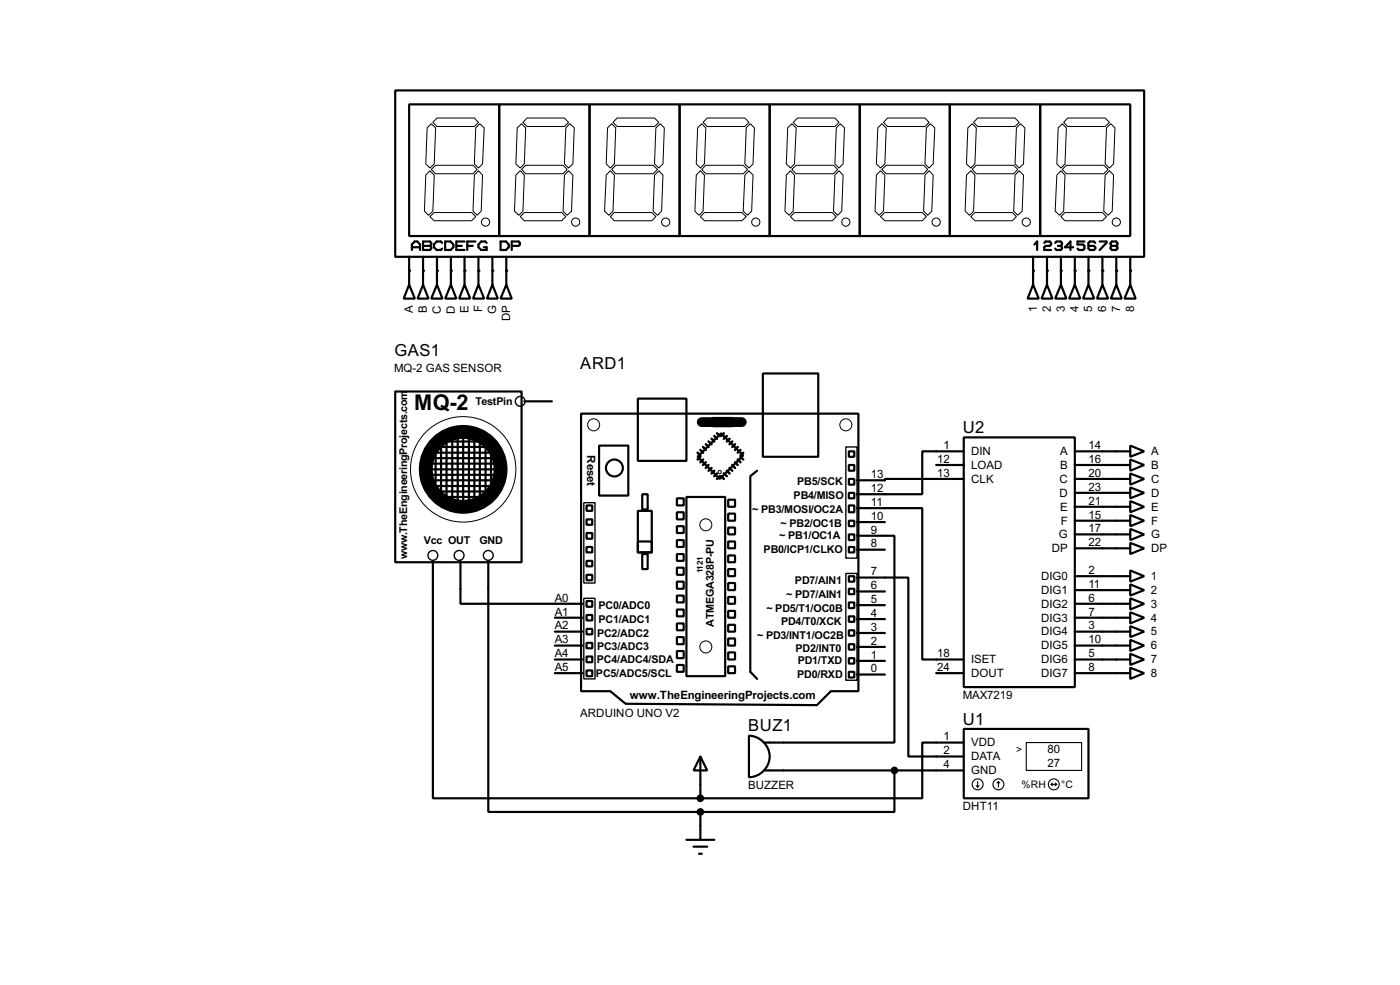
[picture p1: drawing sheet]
<svg xmlns="http://www.w3.org/2000/svg" width="256mm" height="180mm" viewBox="0 0 256 180" stroke-linecap="round" stroke-linejoin="round" font-family="sans-serif">
<g fill="none" stroke="#000" stroke-width=".4">
<path d="M72.4 16.6h137.2v30.4h-137.2zM75 19.1h16.5v24.1h-16.5zM91.5 19.1h16.5v24.1h-16.5zM108 19.1h16.5v24.1h-16.5zM124.5 19.1h16.5v24.1h-16.5zM141 19.1h16.5v24.1h-16.5zM157.5 19.1h16.5v24.1h-16.5zM174 19.1h16.6v24.1h-16.6zM190.6 19.1h16.5v24.1h-16.5zM75 52.1l1 2.6h-2zM75 47v5.1M75.5 45.8v-1l.5-.6h.5l.5 .6v1"/>
<path d="M75.5 45.3h1.5M77.5 52.1l1 2.6h-2zM77.5 44.2h1.3l.2 .3v.3l-.2 .2 .2 .3v.2l-.2 .3h-1.3zM77.5 47v5.1M77.5 45h1.3M80.1 52.1l1 2.6h-2.1zM80.1 47v5.1M81 44.5l-.2-.3h-.8l-.5 .6v.5l.5 .5h.8l.2-.3M81.6 44.2h1l.5 .6v.5l-.5 .5h-1zM82.6 52.1l1 2.6h-2zM82.6 47v5.1M83.6 45h1"/>
<path d="M85.1 52.1l1.1 2.6h-2.1zM85.1 47v5.1M85.1 44.2h-1.5v1.6h1.5M85.6 45h1M87.1 44.2h-1.5v1.6M87.7 52.1l1 2.6h-2zM87.7 47v5.1M89.2 44.5l-.3-.3h-.7l-.5 .6v.5l.5 .5h1v-.5h-.5M90.2 52.1l1 2.6h-2zM90.2 47v5.1M91.7 44.2h1l.5 .6v.5l-.5 .5h-1zM92.8 52.1l1 2.6h-2.1z"/>
<path d="M92.8 47v5.1M93.8 45h1.2l.3-.2v-.3l-.3-.3h-1.2v1.6M189.3 52.1l1 2.6h-2zM189.3 47v5.1M189.5 44.8l.5-.6v1.6M191.3 44.5l.3-.3h.7l.3 .3v.3l-.3 .2h-.7l-.3 .3v.5h1.3M191.8 52.1l1 2.6h-2zM191.8 47v5.1M193.3 44.5l.3-.3h.7l.3 .3v.3l-.3 .2M193.8 45h.5M194.3 45l.3 .3v.2l-.3 .3h-.7l-.3-.3M194.4 52.1l1 2.6h-2.1z"/>
<path d="M194.4 47v5.1M196.6 45.3h-1.5l1-1.1v1.6M196.9 52.1l1 2.6h-2zM196.9 47v5.1M198.7 44.2h-1.3v.6h1l.3 .2v.5l-.3 .3h-.7l-.3-.3M199.4 52.1l1.1 2.6h-2.1zM199.4 47v5.1M200.7 44.5l-.3-.3h-.7l-.3 .3v1l.3 .3h.7l.3-.3v-.2l-.3-.3h-1M201.5 44.2h1.2v.3l-1.2 1.3M202 52.1l1 2.6h-2zM202 47v5.1M203.7 45l-.2-.2v-.3l.2-.3h.8l.2 .3v.3l-.2 .2"/>
<path d="M203.7 45l-.2 .3v.2l.2 .3h.8l.2-.3v-.2l-.2-.3M203.7 45h.8M204.5 52.1l1 2.6h-2zM204.5 47v5.1M207.1 52.1l1 2.6h-2.1zM207.1 47v5.1M72.4 71.7h23.2v31.2h-23.2zM82.9 79.8v11.9M83.9 79.8v12.2M84.9 79.8v12.2M85.9 79.8v12.2M96.1 73.5h5"/>
<path d="M106.5 75.7h50.8v50.8h-5.1l-2.5 2.6-35.1-.3-2.8-2.3h-5.3zM116.9 73h8.9v11.4h-8.9zM130.6 76.5h3.6v1.5h-3.6zM132.1 79.3l4.1 4.1-4.3 4.3-4.1-4.1zM139.8 68.4h10.1v15.2h-10.1zM78.3 83.9h12.2M78.8 85.9h12.7M78.8 84.9h12.4M78.8 86.9h12.4M79 87.9h11.7M79 82.9h11.5M79 81.8h10.5"/>
<path d="M79.6 89h11.4M79.8 82.6v5.8M80.1 90h9.6M80.6 80.8h8.1M80.8 81.1v9.4M80.8 91h7.6M81.8 80.6v10.6M86.9 80.1v11.6M87.9 80.6v10.6M89 81.8v8.7M90 82.4v7.1M107.5 95.1h1v1h-1z"/>
<path d="M107.5 97.6h1v1h-1zM107.5 92.5h1v1h-1zM109.8 81.6h5.3v9.1h-5.3zM116.9 93.5h2.5v7.6h-2.5zM116.9 99.1h2.5v2h-2.5zM117.7 90.5h1v2.8h-1zM124 91.2h1.3v1.3h-1.3zM124 93.8h1.3v1.3h-1.3zM124 96.3h1.3v1.3h-1.3zM124 98.9h1.3v1.2h-1.3zM125.8 91h7.1v32.8h-7.1zM133.4 91.5h1.3v1.3h-1.3z"/>
<path d="M133.4 94h1.3v1.3h-1.3zM133.4 96.6h1.3v1.2h-1.3zM133.4 99.1h1.3v1.3h-1.3zM137.5 87.4v35.6l1.2 1.3M138.7 86.2l-1.2 1M155.5 82.6h1v1h-1zM155.5 87.7h1v1h-1zM155.5 90.2h1v1h-1zM155.5 92.5h1v1.3h-1zM155.5 95.3h1v1h-1zM155.5 97.8h1v1.1h-1zM155.5 85.1h1v1.1h-1z"/>
<path d="M157 93h12v27.7h7.6M157 98.1h6.9v37.8h-23.9M157 95.6h5.1M171.5 85.1h5.1M176.6 80.1h20.3v45.7h-20.3zM176.6 82.6h-7.6v7.9h-12M176.6 87.7h-14.5v.2h-5.1M196.9 82.6h10.2M196.9 85.1h10.2M196.9 87.7h10.2M196.9 90.2h10.2M196.9 92.8h10.2"/>
<path d="M196.9 95.3h10.2M196.9 97.8h10.2M207.1 81.6l2.5 1-2.5 1zM207.1 89.2l2.5 1-2.5 1zM207.1 91.7l2.5 1.1-2.5 1zM207.1 96.8l2.5 1-2.5 1.1zM207.1 94.3l2.5 1-2.5 1zM207.1 99.4l2.5 1-2.5 1zM207.1 86.7l2.5 1-2.5 1zM207.1 84.1l2.5 1-2.5 1.1zM79.3 102.7v43.4h49M84.4 102.7v7.8h22.3"/>
<path d="M89.5 102.7v45.9h38.8M101.7 113.1h5M101.7 115.6h5M101.7 118.2h5M107.5 100.1h1v1h-1zM107.5 105.2h1v1h-1zM107.5 102.7h1v1h-1zM107.5 110h1v1.1h-1zM107.5 112.6h1v1h-1zM107.5 115.1h1v1h-1zM107.5 117.7h1v1h-1zM117.7 101.4h1v2.8h-1z"/>
<path d="M124 101.4h1.3v1.3h-1.3zM124 103.9h1.3v1.3h-1.3zM124 106.5h1.3v1.3h-1.3zM124 109h1.3v1.3h-1.3zM124 111.6h1.3v1.2h-1.3zM124 114.1h1.3v1.3h-1.3zM124 116.6h1.3v1.3h-1.3zM124 119.2h1.3v1.3h-1.3zM133.4 101.7h1.3v1.2h-1.3zM133.4 104.2h1.3v1.3h-1.3zM133.4 106.7h1.3v1.3h-1.3zM133.4 109.3h1.3v1.2h-1.3z"/>
<path d="M133.4 111.8h1.3v1.3h-1.3zM133.4 114.4h1.3v1.2h-1.3zM133.4 116.9h1.3v1.3h-1.3zM133.4 119.4h1.3v1.3h-1.3zM155.5 100.1h1v1h-1zM155.5 105.5h1v1h-1zM155.5 107.8h1v1h-1zM155.5 110.3h1v1h-1zM155.5 112.8h1v1h-1zM155.5 115.4h1v1h-1zM155.5 117.9h1v1h-1zM157 105.7h9.4v32.8h10.2"/>
<path d="M157 118.4h5.1M157 115.9h5.1M157 113.3h5.1M157 110.8h5.1M157 108.3h5.1M157 100.6h5.1M196.9 100.4h10.2M196.9 105.5h10.2M196.9 108h10.2M196.9 110.5h10.2M196.9 113.1h10.2M196.9 115.6h10.2"/>
<path d="M196.9 118.2h10.2M207.1 104.4l2.5 1.1-2.5 1zM207.1 112.1l2.5 1-2.5 1zM207.1 114.6l2.5 1-2.5 1zM207.1 119.7l2.5 1-2.5 1zM207.1 117.1l2.5 1.1-2.5 1zM207.1 109.5l2.5 1-2.5 1.1zM207.1 107l2.5 1-2.5 1zM101.7 120.7h5M101.7 123.2h5M107.5 120.2h1v1h-1zM107.5 122.7h1v1.1h-1z"/>
<path d="M124 121.7h1.3v1.3h-1.3zM128.3 138.5l1.3 2.5h-2.5zM128.3 138.5v7.6M133.4 122h1.3v1.2h-1.3zM137.2 134.7a3.8 3.8 0 0 1 3.8 3.8 3.8 3.8 0 0 1-3.8 3.8zM155.5 120.5h1v1h-1zM155.5 123h1v1h-1zM157 123.5h5.1M157 121h5.1M171.5 123.2h5.1M176.6 133.4h22.8v12.7h-22.8zM176.6 135.9h-7.6v10.2h-40.7"/>
<path d="M196.9 120.7h10.2M196.9 123.2h10.2M207.1 122.2l2.5 1-2.5 1.1zM125.8 153.7h5.1M127.1 155h2.5M128.1 156.3h.5M128.3 148.6v5.1M140 141h36.6M163.9 141v7.6h-35.6"/>
<circle cx="112.5" cy="85.7" r="1.55"/>
</g>
<g fill="#000">
<circle cx="75" cy="49.6" r=".2"/>
<circle cx="77.5" cy="49.6" r=".2"/>
<circle cx="80.1" cy="49.6" r=".2"/>
<circle cx="82.6" cy="49.6" r=".2"/>
<circle cx="85.1" cy="49.6" r=".2"/>
<circle cx="87.7" cy="49.6" r=".2"/>
<circle cx="90.2" cy="49.6" r=".2"/>
<circle cx="92.8" cy="49.6" r=".2"/>
<circle cx="189.3" cy="49.6" r=".2"/>
<circle cx="191.8" cy="49.6" r=".2"/>
<circle cx="194.4" cy="49.6" r=".2"/>
<circle cx="196.9" cy="49.6" r=".2"/>
<circle cx="199.4" cy="49.6" r=".2"/>
<circle cx="202" cy="49.6" r=".2"/>
<circle cx="204.5" cy="49.6" r=".2"/>
<circle cx="207.1" cy="49.6" r=".2"/>
</g>
<path d="M128.6 77.3h7.3" fill="none" stroke="#000" stroke-width="1.8"/>
<g fill="none" stroke="#000" stroke-width=".45">
<path d="M130.9 79.8l.5 .5M131.4 79.3l.5 .5M132.6 79.3l-.5 .5M133.2 79.8l-.6 .5M127.8 82.9l.5 .5M128.3 82.4l.5 .5M128.3 83.6l-.5 .5M128.8 81.8l.5 .6M128.8 84.1l-.5 .5M129.3 81.3l.5 .5M129.3 84.6l-.5 .5M129.8 80.8l.6 .5"/>
<path d="M129.8 85.1l-.5 .6M130.4 80.3l.5 .5M130.4 85.7l-.6 .5M130.9 86.2l-.5 .5M131.4 86.7l-.5 .5M131.9 87.2l-.5 .5M132.1 87.2l.5 .5M132.6 86.7l.6 .5M133.2 86.2l.5 .5M133.7 85.7l.5 .5M133.7 80.3l-.5 .5M134.2 85.1l.5 .6"/>
<path d="M134.2 80.8l-.5 .5M134.7 84.6l.5 .5M134.7 81.3l-.5 .5M135.2 84.1l.5 .5M135.2 81.8l-.5 .6M135.7 83.6l.5 .5M135.7 82.4l-.5 .5M136.2 82.9l-.5 .5"/>
</g>
<g fill="none" stroke="#000" stroke-width=".18">
<path d="M78.8 39.7l.8-.8h6.8l.8 .8-.8 .7h-6.8zM78.8 31.3l.8 .8-.3 6.6-.8 .7-.7-.7 .2-6.6zM79 31l.8-.7h6.9l.7 .7-.7 .8h-6.9zM79 22.7l.8 .7-.2 6.6-.8 .8-.8-.8 .3-6.6zM80.1 21.6h6.8l.8 .8-.8 .8h-6.8l-.8-.8zM87.7 31.3l.7 .8-.2 6.6-.8 .7-.7-.7 .2-6.6zM87.9 22.7l.8 .7-.3 6.6-.7 .8-.8-.8 .3-6.6zM94.5 32.1l.8-.8 .8 .8-.3 6.6-.7 .7-.8-.7zM94.8 23.4l.8-.7 .7 .7-.2 6.6-.8 .8-.8-.8zM95.3 39.7l.8-.8h6.8l.8 .8-.8 .7h-6.8zM95.6 31l.7-.7h6.9l.7 .7-.7 .8h-6.9zM96.6 21.6h6.8l.8 .8-.8 .8h-6.8l-.8-.8z"/>
<path d="M104.2 31.3l.8 .8-.3 6.6-.8 .7-.7-.7 .2-6.6zM104.4 22.7l.8 .7-.2 6.6-.8 .8-.8-.8 .3-6.6zM111.3 23.4l.8-.7 .7 .7-.2 6.6-.8 .8-.7-.8zM111.8 39.7l.8-.8h6.8l.8 .8-.8 .7h-6.8zM111.8 31.3l.8 .8-.3 6.6-.7 .7-.8-.7 .3-6.6zM112.8 30.3h6.9l.8 .7-.8 .8h-6.9l-.7-.8zM113.1 21.6h6.8l.8 .8-.8 .8h-6.8l-.8-.8zM119.9 32.1l.8-.8 .8 .8-.3 6.6-.7 .7-.8-.7zM120.2 23.4l.8-.7 .7 .7-.2 6.6-.8 .8-.8-.8zM127.8 23.4l.8-.7 .7 .7-.2 6.6-.8 .8-.7-.8zM128.3 39.7l.8-.8h6.8l.8 .8-.8 .7h-6.8zM128.3 31.3l.8 .8-.3 6.6-.7 .7-.8-.7 .3-6.6z"/>
<path d="M128.6 31l.7-.7h6.9l.8 .7-.8 .8h-6.9zM129.6 21.6h6.9l.7 .8-.7 .8h-6.9l-.8-.8zM136.7 23.4l.8-.7 .7 .7-.2 6.6-.8 .8-.7-.8zM137.2 31.3l.8 .8-.3 6.6-.7 .7-.8-.7 .3-6.6zM144.3 23.4l.8-.7 .8 .7-.3 6.6-.8 .8-.7-.8zM144.8 39.7l.8-.8h6.9l.7 .8-.7 .7h-6.9zM144.8 31.3l.8 .8-.3 6.6-.7 .7-.8-.7 .3-6.6zM145.1 31l.8-.7h6.8l.8 .7-.8 .8h-6.8zM145.3 22.4l.8-.8h6.9l.7 .8-.7 .8h-6.9zM153.2 23.4l.8-.7 .7 .7-.2 6.6-.8 .8-.7-.8zM153.7 31.3l.8 .8-.3 6.6-.7 .7-.8-.7 .3-6.6zM160.8 23.4l.8-.7 .8 .7-.3 6.6-.8 .8-.7-.8z"/>
<path d="M161.3 39.7l.8-.8h6.9l.7 .8-.7 .7h-6.9zM161.3 31.3l.8 .8-.2 6.6-.8 .7-.8-.7 .3-6.6zM161.6 31l.8-.7h6.8l.8 .7-.8 .8h-6.8zM162.6 21.6h6.9l.7 .8-.7 .8h-6.9l-.7-.8zM169.7 23.4l.8-.7 .8 .7-.3 6.6-.8 .8-.7-.8zM170.2 31.3l.8 .8-.3 6.6-.7 .7-.8-.7 .3-6.6zM177.1 32.1l.8-.8 .7 .8-.2 6.6-.8 .7-.8-.7zM177.3 23.4l.8-.7 .8 .7-.3 6.6-.7 .8-.8-.8zM178.1 31l.8-.7h6.8l.8 .7-.8 .8h-6.8zM178.6 38.9h6.9l.7 .8-.7 .7h-6.9l-.7-.7zM179.1 21.6h6.9l.7 .8-.7 .8h-6.9l-.7-.8zM186.2 23.4l.8-.7 .8 .7-.3 6.6-.8 .8-.7-.8z"/>
<path d="M186.7 31.3l.8 .8-.2 6.6-.8 .7-.8-.7 .3-6.6zM193.9 23.4l.7-.7 .8 .7-.3 6.6-.7 .8-.8-.8zM194.4 39.7l.7-.8h6.9l.7 .8-.7 .7h-6.9zM194.4 31.3l.7 .8-.2 6.6-.8 .7-.8-.7 .3-6.6zM194.6 31l.8-.7h6.8l.8 .7-.8 .8h-6.8zM195.6 21.6h6.9l.8 .8-.8 .8h-6.9l-.7-.8zM202.5 32.1l.8-.8 .7 .8-.2 6.6-.8 .7-.8-.7zM202.7 23.4l.8-.7 .8 .7-.3 6.6-.7 .8-.8-.8z"/>
<circle cx="88.9" cy="40.7" r=".75"/>
<circle cx="105.4" cy="40.7" r=".75"/>
<circle cx="121.9" cy="40.7" r=".75"/>
<circle cx="138.4" cy="40.7" r=".75"/>
<circle cx="154.9" cy="40.7" r=".75"/>
<circle cx="171.5" cy="40.7" r=".75"/>
<circle cx="188" cy="40.7" r=".75"/>
<circle cx="204.5" cy="40.7" r=".75"/>
<circle cx="108.7" cy="77.8" r="1.1"/>
<circle cx="154.9" cy="77.8" r="1.1"/>
<circle cx="84.8" cy="85.9" r="9.7"/>
<circle cx="129.3" cy="96.1" r="1.1"/>
<circle cx="131.8" cy="86.4" r=".3"/>
<circle cx="129.3" cy="118.4" r="1.1"/>
</g>
<g fill="none" stroke="#000" stroke-width=".25">
<path d="M107 92h2v14.7h-2zM155 81.8h2v20.4h-2zM107 109.5h2v14.8h-2zM155 105h2v19.5h-2z"/>
<circle cx="95.3" cy="73.5" r=".9"/>
<circle cx="79.3" cy="101.7" r=".9"/>
<circle cx="84.1" cy="101.7" r=".9"/>
<circle cx="89.4" cy="101.7" r=".9"/>
</g>
<g fill="none" stroke="#000" stroke-width=".2">
<path d="M188 135.9h10.2v5.1h-10.2zM178.9 143.8l.2 .3M179.1 143.1v1M179.4 143.8l-.3 .3M182.9 143.1l-.2 .2M182.9 143.1l.3 .2M182.9 143.1v1M192.6 143.6h1M192.6 143.6l.2 .2M192.8 143.3l-.2 .3M193.3 143.3l.3 .3M193.6 143.6l-.3 .2"/>
<circle cx="179.1" cy="143.6" r="1"/>
<circle cx="182.9" cy="143.6" r="1"/>
<circle cx="193" cy="143.6" r="1"/>
</g>
<circle cx="84.8" cy="85.9" r="6.9" fill="none" stroke="#000" stroke-width="2.6"/>
<g fill="#000" stroke="#000" stroke-width=".4">
<circle cx="128.3" cy="148.6" r=".5"/>
<circle cx="128.3" cy="146.1" r=".5"/>
<circle cx="163.8" cy="141" r=".5"/>
</g>
<text font-size="4.5" x="75.9" y="75">MQ-2</text>
<g font-size="3.4">
<text x="72.3" y="65.2">GAS1</text>
<text x="106.3" y="67.6">ARD1</text>
<text x="176.4" y="79.3">U2</text>
<text x="137.1" y="133.9">BUZ1</text>
<text x="176.4" y="132.6">U1</text>
</g>
<g font-size="2.4">
<text x="75.7" y="57.3" transform="rotate(-90 75.7 57.3)">A</text>
<text x="78.2" y="57.3" transform="rotate(-90 78.2 57.3)">B</text>
<text x="80.8" y="57.4" transform="rotate(-90 80.8 57.4)">C</text>
<text x="83.3" y="57.4" transform="rotate(-90 83.3 57.4)">D</text>
<text x="85.8" y="57.3" transform="rotate(-90 85.8 57.3)">E</text>
<text x="88.4" y="57.2" transform="rotate(-90 88.4 57.2)">F</text>
<text x="90.9" y="57.5" transform="rotate(-90 90.9 57.5)">G</text>
<text x="93.5" y="58.8" transform="rotate(-90 93.5 58.8)">DP</text>
<text x="190" y="57.1" transform="rotate(-90 190 57.1)">1</text>
<text x="192.5" y="57.1" transform="rotate(-90 192.5 57.1)">2</text>
<text x="195.1" y="57.1" transform="rotate(-90 195.1 57.1)">3</text>
<text x="197.6" y="57" transform="rotate(-90 197.6 57)">4</text>
<text x="200.1" y="57.1" transform="rotate(-90 200.1 57.1)">5</text>
<text x="202.7" y="57.1" transform="rotate(-90 202.7 57.1)">6</text>
<text x="205.2" y="57.1" transform="rotate(-90 205.2 57.1)">7</text>
<text x="207.8" y="57.1" transform="rotate(-90 207.8 57.1)">8</text>
<text x="72.2" y="68.1">MQ-2 GAS SENSOR</text>
<text x="107.6" y="83.3" transform="rotate(90 107.6 83.3)">Reset</text>
<text x="172.9" y="82.2">1</text>
<text x="177.9" y="83.3">DIN</text>
<text x="194.2" y="83.3">A</text>
<text x="199.4" y="82.2">14</text>
<text x="210.9" y="83.3">A</text>
<text x="159.6" y="87.5">13</text>
<text x="171.7" y="84.7">12</text>
<text x="171.7" y="87.3">13</text>
<text x="177.9" y="85.8">LOAD</text>
<text x="177.9" y="88.4">CLK</text>
<text x="194.1" y="88.4">C</text>
<text x="194.2" y="85.8">B</text>
<text x="199.4" y="84.7">16</text>
<text x="199.4" y="87.3">20</text>
<text x="199.4" y="89.8">23</text>
<text x="210.9" y="88.4">C</text>
<text x="210.9" y="85.8">B</text>
<text x="159.6" y="95.2">10</text>
<text x="159.6" y="92.6">11</text>
<text x="159.6" y="90.1">12</text>
<text x="194.1" y="90.9">D</text>
<text x="194.2" y="93.5">E</text>
<text x="199.4" y="92.4">21</text>
<text x="199.4" y="94.9">15</text>
<text x="210.9" y="90.9">D</text>
<text x="210.9" y="93.5">E</text>
<text x="159.6" y="100.2">8</text>
<text x="159.6" y="97.7">9</text>
<text x="192.7" y="101.1">DP</text>
<text x="194" y="98.5">G</text>
<text x="194.3" y="96">F</text>
<text x="199.4" y="97.4">17</text>
<text x="199.4" y="100">22</text>
<text x="210.9" y="98.5">G</text>
<text x="210.9" y="96">F</text>
<text x="210.9" y="101.1">DP</text>
<text x="159.6" y="107.9">6</text>
<text x="159.6" y="105.3">7</text>
<text x="190.7" y="106.2">DIG0</text>
<text x="199.4" y="105.1">2</text>
<text x="199.4" y="107.6">11</text>
<text x="210.9" y="106.2">1</text>
<text x="101.6" y="112.7">A1</text>
<text x="101.6" y="110.1">A0</text>
<text x="159.6" y="112.9">4</text>
<text x="159.6" y="110.4">5</text>
<text x="190.7" y="108.7">DIG1</text>
<text x="190.7" y="111.2">DIG2</text>
<text x="190.7" y="113.8">DIG3</text>
<text x="199.4" y="110.1">6</text>
<text x="199.4" y="112.7">7</text>
<text x="210.9" y="113.8">4</text>
<text x="210.9" y="111.2">3</text>
<text x="210.9" y="108.7">2</text>
<text x="101.6" y="117.8">A3</text>
<text x="101.6" y="115.2">A2</text>
<text x="159.6" y="118">2</text>
<text x="159.6" y="115.5">3</text>
<text x="190.7" y="116.3">DIG4</text>
<text x="190.7" y="118.9">DIG5</text>
<text x="199.4" y="115.2">3</text>
<text x="199.4" y="117.8">10</text>
<text x="210.9" y="116.3">5</text>
<text x="210.9" y="118.9">6</text>
<text x="101.6" y="122.8">A5</text>
<text x="101.6" y="120.3">A4</text>
<text x="159.6" y="123.1">0</text>
<text x="159.6" y="120.6">1</text>
<text x="171.7" y="120.3">18</text>
<text x="171.7" y="122.8">24</text>
<text x="177.9" y="121.4">ISET</text>
<text x="177.9" y="123.9">DOUT</text>
<text x="190.7" y="121.4">DIG6</text>
<text x="190.7" y="123.9">DIG7</text>
<text x="199.4" y="120.3">5</text>
<text x="199.4" y="122.8">8</text>
<text x="210.9" y="121.4">7</text>
<text x="210.9" y="123.9">8</text>
<text x="106.3" y="131.2">ARDUINO UNO V2</text>
<text x="115.4" y="128">www.TheEngineeringProjects.com</text>
<text x="176.4" y="127.9">MAX7219</text>
<text x="172.9" y="135.5">1</text>
<text x="177.9" y="136.6">VDD</text>
<text x="191.9" y="137.9">80</text>
<text x="172.9" y="138.1">2</text>
<text x="172.9" y="140.6">4</text>
<text x="177.9" y="139.2">DATA</text>
<text x="177.9" y="141.7">GND</text>
<text x="191.9" y="140.5">27</text>
<text x="137" y="144.4">BUZZER</text>
<text x="176.4" y="148.2">DHT11</text>
</g>
<g font-size="2.2">
<text x="87.1" y="74.1">TestPin</text>
<text x="146" y="88.8">PB5/SCK</text>
<text x="137.8" y="93.9">~ PB3/MOSI/OC2A</text>
<text x="145.4" y="91.4">PB4/MISO</text>
<text x="74.6" y="98" transform="rotate(-90 74.6 98)">.TheEngineeringProjects.com</text>
<text x="77.6" y="99.5">Vcc OUT</text>
<text x="87.8" y="99.5">GND</text>
<text x="139.9" y="101.2">PB0/ICP1/CLKO</text>
<text x="142.8" y="98.7">~ PB1/OC1A</text>
<text x="143" y="96.5">~ PB2/OC1B</text>
<text x="74.6" y="102.3" transform="rotate(-90 74.6 102.3)">w</text>
<text x="145.6" y="106.9">PD7/AIN1</text>
<text x="109.6" y="114">PC1/ADC1</text>
<text x="109.6" y="111.4">PC0/ADC0</text>
<text x="140.4" y="112">~ PD5/T1/OC0B</text>
<text x="144.1" y="109.4">~ PD7/AIN1</text>
<text x="109.4" y="119.1">PC3/ADC3</text>
<text x="109.4" y="116.5">PC2/ADC2</text>
<text x="130.8" y="114.7" transform="rotate(-90 130.8 114.7)">ATMEGA328P-PU</text>
<text x="138.7" y="117">~ PD3/INT1/OC2B</text>
<text x="143.1" y="114.5">PD4/T0/XCK</text>
<text x="145.7" y="119.3">PD2/INT0</text>
<text x="109.2" y="123.9">PC5/ADC5/SCL</text>
<text x="109.3" y="121.4">PC4/ADC4/SDA</text>
<text x="146" y="124.1">PD0/RXD</text>
<text x="146.1" y="121.6">PD1/TXD</text>
</g>
<g font-size="2.1">
<text x="186.2" y="137.9">&gt;</text>
<text x="187.2" y="144.2">%RH</text>
<text x="194.4" y="144.2">°C</text>
</g>
<text font-size="1.7" x="128.8" y="105" transform="rotate(-90 128.8 105)">1121</text>
</svg>
